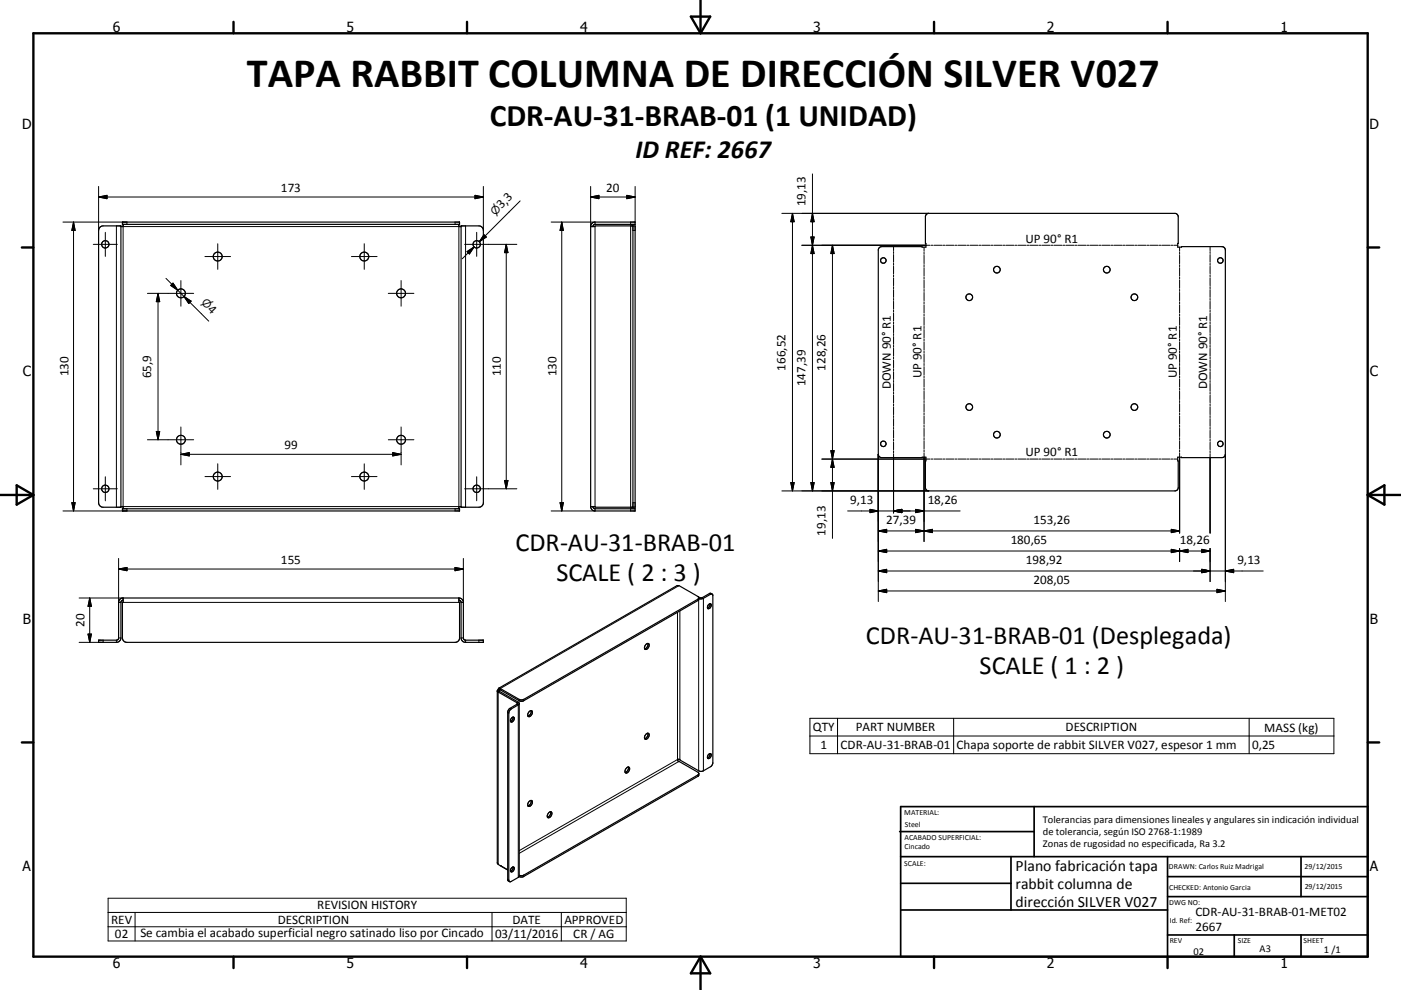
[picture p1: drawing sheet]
<svg xmlns="http://www.w3.org/2000/svg" width="420mm" height="297mm" viewBox="0 0 420 297" stroke-linecap="round" stroke-linejoin="round" font-family="sans-serif">
<g fill="none" stroke="#000" stroke-width=".36">
<path d="M30.2 68l.7-.2h5.3v84.4h-5.3a1.39 1.39 0 0 1-1.3-1.4v-81.7zM36.7 66.6h101.1v.7h-101.1zM36.9 67.3v.7h-.7M137.6 67.3v.7h.6M138.2 67.8h5.4a1.38 1.38 0 0 1 1.3 1.3v81.7a1.38 1.38 0 0 1-1.3 1.4h-5.4zM177.1 68h1.3v-.2h12v84.4h-12v-.2h-1.3M177.1 68v84M178.4 66.6h12v.7h-12M178.4 66.6v.7M178.4 66.6a1.35 1.35 0 0 0-1.3 1.4M178.4 67.3l-.5 .2-.2 .5M189.8 67.8v84.4"/>
<path d="M263.7 74.2l.6-.2 13.3 .1-.2-9.1 .4-.8 .6-.2 74.3 .1 .5 .9-.1 9.1 13.3-.1 .6 .2 .3 .6v61.9l-.3 .4-.6 .2-13.3-.1 .1 9.1-.3 .8-.6 .2h-73.9l-.6-.2-.4-.8 .2-9.1-13.3 .1-.6-.2-.4-.6v-61.5zM36.2 152h.7v.6M36.7 152.6h101.1v.7h-101.1zM138.2 152h-.6v.6M177.1 152a1.3 1.3 0 0 0 1.3 1.3M177.7 152l.2 .5 .5 .1M178.4 152.6h12v.7h-12M178.4 152.6v.7M36.9 179.4v1.3h-.2v10.7a1.35 1.35 0 0 0 1.4 1.3h98.3a1.34 1.34 0 0 0 1.4-1.3v-10.7h-.2v-1.3M36.9 179.4a1.35 1.35 0 0 0-1.3 1.3M36.9 179.4h100.7M137.6 179.4a1.34 1.34 0 0 1 1.3 1.3"/>
<path d="M209.2 178.9l.3 .4v.6l-.3 .3-52.3 30.1h-1.1l-5.8-3.3v-.4M209.5 179.5l1.2 .1 2.5-1.4 .5 .3v50.5l-.7 1-2.1 1.3-1.1 .1-6-3.4a.35 .35 0 0 0-.5-.2 .35 .35 0 0 0 .1 .6l5.8 3.3 .3 .3-.1 .7-52.5 30.4-1.3-.1M209.5 179.4l-52.5 30.4-.5 .2-.9-.2-5.6-3.2M213.5 178.2l-.7-.2-2.3 1.3-.5 .1-6.4-3.7h-.6l-53.4 30.8M35.6 180.7l-.1 11-.6 .4h-5.3v.6h5.3a1.35 1.35 0 0 0 1.3-1.3v-10.7M35.6 180.7h.6M36.9 180.1l-.5 .1-.2 .5M137.6 180.1l.5 .1 .1 .5M138.2 180.7v10.7a1.35 1.35 0 0 0 1.4 1.3h5.3v-.6h-5.3l-.6-.4-.1-11M138.2 180.7h.7M193.7 193.3a.56 .56 0 0 1 .8-.2 .56 .56 0 0 1 .1 .9 .76 .76 0 0 1-.5 .7 .76 .76 0 0 1-.9-.2l.1-.6zM194.2 193a1.3 1.3 0 0 1-.9 1.6"/>
<path d="M212.5 181.3a.5 .5 0 0 1 .8 .1 .5 .5 0 0 1-.2 .7 .56 .56 0 0 1-.9 .5 .56 .56 0 0 1 0-1zM212.8 181.1v.7l-.7 .6M149.1 207.4l.3 .2M149.4 207.6l5.8 3.4-2.5 1.6-.5 .9v50.5l.6 .5M149.4 207.6l.3-.2 5.7 3.3 .3 .3v51.9l-2.8 1.7-.4-.6v-50.1l.6-1.1 2.6-1.7M149.4 206.9l-.3 .3v51.7l.3 .4 2.8 1.7-2.2-1.3M149.4 206.9l.3 .2M149.7 207.1l-.1 .3M150 206.6l-.5-.1-.1 .4M150 206.9l-.3 .2M153.5 215.3a.45 .45 0 0 1 .6-.1 .45 .45 0 0 1 0 .7l-.2 .4a.52 .52 0 0 1-.8 .2 .52 .52 0 0 1 .1-.8zM153.8 215.1l-.2 .9-.5 .4"/>
<path d="M159.2 213.2a1.39 1.39 0 0 0-.9 1.6M159.2 213.2a1 1 0 0 1 .4 1.1 1 1 0 0 1-.9 .7l-.4-.2M159.2 213.2a1.35 1.35 0 0 1-.9 1.6M194.2 220a1.38 1.38 0 0 0-.9 1.6M194.2 220a1 1 0 0 1 .4 1.1 1 1 0 0 1-.9 .7l-.4-.2M194.2 220a1.35 1.35 0 0 1-.9 1.6M188.3 230.1a.98 .98 0 0 1 .5 1 .98 .98 0 0 1-.8 .8l-.6-.1M188.3 230.1a1.38 1.38 0 0 0-.9 1.7M188.4 230.1a1.31 1.31 0 0 1-1 1.6M209.5 232.2l-52.5 30.3-.5 .2-.8-.1M212.5 226.3a.5 .5 0 0 1 .8 0 .5 .5 0 0 1-.2 .8 .56 .56 0 0 1-.9 .5 .56 .56 0 0 1 0-1zM212.8 226.1l-.1 .9-.6 .4"/>
<path d="M159.2 240.1a1.36 1.36 0 0 0-.9 1.7M159.2 240.1a.83 .83 0 0 1 .5 .8 .83 .83 0 0 1-.5 .8l-.5 .2-.4-.1M159.2 240.1a1.35 1.35 0 0 1-.9 1.7M165 243.5a1.01 1.01 0 0 1 .4 1.1 1.01 1.01 0 0 1-.9 .7l-.4-.1M165 243.5a1.42 1.42 0 0 0-.9 1.7M165.1 243.5a1.37 1.37 0 0 1-1 1.6M153.5 260.3a.5 .5 0 0 1 .7 0 .5 .5 0 0 1-.2 .8 .54 .54 0 0 1-.8 .4 .54 .54 0 0 1 0-.9zM153.8 260.1l-.2 .9-.5 .4"/>
<circle cx="31.6" cy="73.3" r="1.1"/>
<circle cx="65.3" cy="77" r="1.34"/>
<circle cx="109.2" cy="77" r="1.33"/>
<circle cx="142.9" cy="73.3" r="1.11"/>
<circle cx="264.8" cy="78.2" r=".82"/>
<circle cx="365.9" cy="78.1" r=".83"/>
<circle cx="54.2" cy="88" r="1.33"/>
<circle cx="120.2" cy="88" r="1.33"/>
<circle cx="290.6" cy="89.2" r="1"/>
<circle cx="298.9" cy="80.9" r="1"/>
<circle cx="331.8" cy="80.9" r="1"/>
<circle cx="340.1" cy="89.2" r="1"/>
<circle cx="54.2" cy="131.9" r="1.33"/>
<circle cx="120.2" cy="131.9" r="1.34"/>
<circle cx="264.8" cy="133.2" r=".82"/>
<circle cx="290.6" cy="122.1" r="1"/>
<circle cx="298.9" cy="130.4" r="1"/>
<circle cx="331.8" cy="130.4" r="1"/>
<circle cx="340.1" cy="122.1" r="1"/>
<circle cx="365.9" cy="133.1" r=".83"/>
<circle cx="31.6" cy="146.6" r="1.1"/>
<circle cx="65.3" cy="143" r="1.34"/>
<circle cx="109.2" cy="143" r="1.34"/>
<circle cx="142.9" cy="146.6" r="1.11"/>
</g>
<g fill="none" stroke="#000" stroke-width=".3">
<path d="M29.6 59.1h115.3M29.6 59.1l2.5-.5v1zM29.6 55.9v13.2M142.4 58.6l2.5 .5-2.5 .5zM144.9 55.9v13.2M177.1 59.1h13.3M177.1 59.1l2.5-.5v1zM177.1 55.9v12.1M187.9 58.6l2.5 .5-2.5 .5zM190.4 55.9v10.7M243.6 52.2v95.1M18.9 66.6h19.2v.7"/>
<path d="M22 66.6l.5 2.5h-1zM22 66.6v86.7M28 73.3h7.2M31.6 69.7v7.2M34.9 67.8v84.4M36.9 68h100.7v84h-100.7zM61.4 77h7.7M65.3 73.1v7.7M105.4 77h7.6M109.2 73.1v7.7M136.4 66.6v.7M139.3 73.3h15.7"/>
<path d="M139.6 67.8v84.4M140 75.5l2.1-1.4-1.4 2.1zM142.1 74.1l-3.5 3.5M142.9 69.7v7.2M145.1 70.4l.7 .7-2.1 1.4zM151.8 73.3v73.3M151.8 73.3l.5 2.5h-1zM155.9 60.3l-12.2 12.2M165.2 66.6h13.2M168.4 66.6l.5 2.5h-1zM168.4 66.6v86.7M178.4 68v84"/>
<path d="M189.1 66.6v.7M189.1 67.8v84.4M189.8 69.1h.6M234.4 64h44M237.6 64v83.3M237.6 64l.5 2.5h-1zM240.4 73.6h38.4M243.1 71.1h1l-.5 2.5zM243.6 73.6l.5 2.5h-1zM243.6 64l.5 2.5h-1zM249.6 73.6v87.9M249.6 73.6l.5 2.5h-1z"/>
<path d="M267.9 74v1.2M267.9 75.5v.6M267.9 76.4v2.3M267.9 79v.6M267.9 79.9v2.3M277 74.1v1.3M277 75.7v.6M277 76.6v2.5M277 79.4v.6M279.1 73.6h.6M280 73.6h2.4M282.7 73.6h.6"/>
<path d="M283.6 73.6h2.4M286.3 73.6h.6M287.2 73.6h2.4M289.9 73.6h.6M290.8 73.6h2.4M293.5 73.6h.6M294.4 73.6h2.4M297.1 73.6h.6M298 73.6h2.4M300.7 73.6h.6M301.6 73.6h2.4M304.3 73.6h.6"/>
<path d="M305.2 73.6h2.3M307.9 73.6h.6M308.7 73.6h2.5M311.5 73.6h.5M312.3 73.6h2.4M315 73.6h.6M316 73.6h2.3M318.6 73.6h.6M319.5 73.6h2.4M322.2 73.6h.6M323.1 73.6h2.4M325.8 73.6h.6"/>
<path d="M326.7 73.6h2.4M329.4 73.6h.6M330.3 73.6h2.4M333 73.6h.6M333.9 73.6h2.4M336.6 73.6h.6M337.5 73.6h2.4M340.2 73.6h.6M341.1 73.6h2.4M343.8 73.6h.6M344.7 73.6h2.4M347.4 73.6h.6"/>
<path d="M348.3 73.6h2.4M351 73.6h.6M351.9 73.6h1.2M353.7 74.1v1.3M353.7 75.7v.6M353.7 76.6v2.5M353.7 79.4v.6M362.8 74v1.2M362.8 75.5v.6M362.8 76.4v2.3M362.8 79v.6M362.8 79.9v2.3"/>
<path d="M44.2 88h13.9M47.4 88v43.9M47.4 88l.5 2.5h-1zM49.8 83.5l3.5 3.6M51.9 84.9l1.4 2.2-2.1-1.4zM53.3 87.1l9.3 9.2M54.2 84.2v7.7M55.2 89l1.7 1.7M55.2 89l2.1 1.3-.7 .8zM116.4 88h7.7M120.3 84.2v7.7M267.9 82.5v.6"/>
<path d="M267.9 83.4v2.3M267.9 86v.6M267.9 86.9v2.3M267.9 89.5v.6M267.9 90.4v2.4M267.9 93v.6M267.9 93.9v2.4M267.9 96.6v.6M267.9 97.4v2.4M277 80.3v2.5M277 83.1v.6M277 84v2.5"/>
<path d="M277 86.8v.6M277 87.7v2.5M277 90.5v.6M277 91.4v2.5M277 94.2v.6M277 95.2v2.4M277 97.9v.7M277 98.9v2.4M353.7 80.3v2.5M353.7 83.1v.6M353.7 84v2.5M353.7 86.8v.6"/>
<path d="M353.7 87.7v2.5M353.7 90.5v.6M353.7 91.4v2.5M353.7 94.2v.6M353.7 95.2v2.4M353.7 97.9v.7M353.7 98.9v2.4M362.8 82.5v.6M362.8 83.4v2.3M362.8 86v.6M362.8 86.9v2.3M362.8 89.5v.6"/>
<path d="M362.8 90.4v2.4M362.8 93v.6M362.8 93.9v2.4M362.8 96.6v.6M362.8 97.4v2.4M267.9 100.1v.6M267.9 101v2.3M267.9 103.6v.6M267.9 104.5v2.3M267.9 107.1v.6M267.9 108v2.3M267.9 110.6v.6"/>
<path d="M267.9 111.5v2.4M267.9 114.2v.5M267.9 115v2.4M267.9 117.7v.5M267.9 118.5v2.4M277 101.6v.7M277 102.6v2.4M277 105.3v.7M277 106.3v2.4M277 109v.7M277 110v2.5M277 112.8v.6"/>
<path d="M277 113.7v2.5M277 116.5v.6M277 117.4v2.5M353.7 101.6v.7M353.7 102.6v2.4M353.7 105.3v.7M353.7 106.3v2.4M353.7 109v.7M353.7 110v2.5M353.7 112.8v.6M353.7 113.7v2.5M353.7 116.5v.6"/>
<path d="M353.7 117.4v2.5M362.8 100.1v.6M362.8 101v2.3M362.8 103.6v.6M362.8 104.5v2.3M362.8 107.1v.6M362.8 108v2.3M362.8 110.6v.6M362.8 111.5v2.4M362.8 114.2v.5M362.8 115v2.4M362.8 117.7v.5"/>
<path d="M362.8 118.5v2.4M44.2 131.9h13.9M46.9 129.4h1l-.5 2.5zM54.2 128.1v11.4M54.2 136.3h66.1M54.2 136.3l2.5-.5v1zM65.3 139.1v7.7M109.2 139.1v7.7M116.4 131.9h7.7M117.7 135.8l2.6 .5-2.6 .5zM120.3 128.1v11.4M246.4 137.7h32.4"/>
<path d="M249.1 135.2h1l-.5 2.5zM249.6 137.7l.5 2.5h-1zM263.3 136.3v44.2M267.9 121.2v.6M267.9 122.1v2.3M267.9 124.7v.6M267.9 125.6v2.3M267.9 128.2v.6M267.9 129.1v2.4M267.9 131.7v.6M267.9 132.6v2.4M267.9 135.3v.5"/>
<path d="M267.9 136.1v17.8M277 120.2v.6M277 121.1v2.5M277 123.9v.6M277 124.8v2.5M277 127.6v.6M277 128.5v2.5M277 131.3v.6M277 132.2v2.5M277 135v.6M277 135.9v26.6M279.1 137.7h.6"/>
<path d="M280 137.7h2.4M282.7 137.7h.6M283.6 137.7h2.4M286.3 137.7h.6M287.2 137.7h2.4M289.9 137.7h.6M290.8 137.7h2.4M293.5 137.7h.6M294.4 137.7h2.4M297.1 137.7h.6M298 137.7h2.4M300.7 137.7h.6"/>
<path d="M301.6 137.7h2.4M304.3 137.7h.6M305.2 137.7h2.3M307.9 137.7h.6M308.7 137.7h2.5M311.5 137.7h.5M312.3 137.7h2.4M315 137.7h.6M316 137.7h2.3M318.6 137.7h.6M319.5 137.7h2.4M322.2 137.7h.6"/>
<path d="M323.1 137.7h2.4M325.8 137.7h.6M326.7 137.7h2.4M329.4 137.7h.6M330.3 137.7h2.4M333 137.7h.6M333.9 137.7h2.4M336.6 137.7h.6M337.5 137.7h2.4M340.2 137.7h.6M341.1 137.7h2.4M343.8 137.7h.6"/>
<path d="M344.7 137.7h2.4M347.4 137.7h.6M348.3 137.7h2.4M351 137.7h.6M351.9 137.7h1.2M353.7 120.2v.6M353.7 121.1v2.5M353.7 123.9v.6M353.7 124.8v2.5M353.7 127.6v.6M353.7 128.5v2.5M353.7 131.3v.6"/>
<path d="M353.7 132.2v2.5M353.7 135v.6M353.7 135.9v24M362.8 121.2v.6M362.8 122.1v2.3M362.8 124.7v.6M362.8 125.6v2.3M362.8 128.2v.6M362.8 129.1v2.4M362.8 131.7v.6M362.8 132.6v2.4M362.8 135.3v.5"/>
<path d="M362.8 136.1v23.8M367.4 136.3v44.2M21.5 150.8h1l-.5 2.5zM28 146.6h7.2M31.6 143v7.2M38.1 152.6v.7h-19.2M61.4 143h7.7M105.4 143h7.6M136.4 152.6v.7M139.3 146.6h15.7M142.9 143v7.2M151.3 144.2h1l-.5 2.4z"/>
<path d="M165.2 153.3h13.2M167.9 150.8h1l-.5 2.5zM189.1 152.6v.7M189.8 150.8h.6M234.4 147.3h44M237.1 144.8h1l-.5 2.5zM243.1 144.8h1l-.5 2.5zM249.1 144.8h1l-.5 2.5zM254.1 153.3h33.8M260.8 152.8l2.5 .5-2.5 .5zM263.3 159.3h90.4M263.3 159.3l2.5-.5v1z"/>
<path d="M267.9 153.3l2.5-.5v1zM274.5 158.8l2.5 .5-2.5 .5zM274.5 152.8l2.5 .5-2.5 .5zM277 159.3l2.5-.5v1zM351.2 158.8l2.5 .5-2.5 .5zM23.7 179.4h13.2M26.9 179.4v13.3M26.9 179.4l.5 2.5h-1zM35.6 170.7l2.5-.5v1zM35.6 170.7h103.3M35.6 167.5v13.2M136.4 170.2l2.5 .5-2.5 .5z"/>
<path d="M138.9 167.5v13.2M203.5 175.8l-53.4 30.7M209.2 179.8v.4M209.5 179.9v51.4M209.8 179.3l-.3 .2M210.5 179.3l.4 .2v51.8M212.7 178.1l.3 .2M263.3 165.3l2.5-.5v1zM263.3 171.3l2.5-.5v1zM263.3 177.3l2.5-.5v1zM263.3 165.3h99.5M263.3 171.3h115.4"/>
<path d="M263.3 177.3h104.1M351.2 164.8l2.5 .5-2.5 .5zM353.7 164.5v4M353.7 165.3l2.5-.5v1zM360.3 170.8l2.5 .5-2.5 .5zM360.3 164.8l2.5 .5-2.5 .5zM362.8 164.5v10M364.9 176.8l2.5 .5-2.5 .5zM367.4 171.3l2.5-.5v1zM26.4 190.2h1l-.5 2.5zM30.9 192.1v.6h-7.2M34.9 192.1v.6"/>
<path d="M35.6 191.4h.6M36.9 180.7h100.7M138.2 191.4h.7M139.6 192.1v.6M143.6 192.1v.6M203.1 183.7v44.2l-47.4 27.3M203.8 183.3v44.6M149.4 207.7v51.5M150 207l-.3 .4M152.2 213.7l.3 .2M152.9 212.5l.4 .2M155.4 210.7l-.4 .2v.4l.4 .2v51.7"/>
<path d="M155.6 209.8v.4M157 209.8v.4M242.8 215.5h157.1v10.6h-157.1zM251.1 215.5v10.6M285.9 215.5v10.6M374.5 215.5v10.6M203.5 228.5l-47.8 27.5M209.2 232.5v.4M242.8 220.8h157.1M32.4 269.5h155.3v12.8h-155.3zM32.4 273.7h155.3M32.4 278h155.3"/>
<path d="M40.5 273.7v8.6M147.5 273.7v8.6M152.2 263.8l.3 .2M157 262.5v.4M168.3 273.7v8.6"/>
</g>
<circle cx="150" cy="259.7" r=".18" fill="#000"/>
<g fill="none" stroke="#000" stroke-width=".71">
<path d="M10 10h400v277h-400zM70 6.6v3.4M140 6.6v3.4M207.1 5h5.8l-2.9 5zM210 0v10M280 6.6v3.4M350 6.6v3.4M6.6 74.2h3.4M410 74.2h3.5M0 148.5h10M5 145.6l5 2.9-5 2.9zM410 148.5h10.1"/>
<path d="M410 148.5l5.1-2.9v5.8zM6.6 222.7h3.4M410 222.7h3.5M70 287v3.4M140 287v3.4M210 287v10M210 287l2.9 5h-5.8zM280 287v3.4M350 287v3.4"/>
</g>
<g fill="none" stroke="#000" stroke-width=".51">
<path d="M269.7 249.5h40.3M270 242h140v45h-140zM270 257h140M303.1 257v16M310 242v15M350 257v30M390.1 257v12M270 265h33.1M270 273h80M350 269h60M350 263h60M350 280.5h60"/>
<path d="M370 280.5v6.5M390.1 280.5v6.5"/>
</g>
<g fill="#000" stroke="#000" stroke-width=".3">
<path d="M29.6 59.1l2.5-.5v1zM142.4 58.6l2.5 .5-2.5 .5zM177.1 59.1l2.5-.5v1zM187.9 58.6l2.5 .5-2.5 .5zM22 66.6l.5 2.5h-1zM140 75.5l2.1-1.4-1.4 2.1zM145.1 70.4l.7 .7-2.1 1.4zM151.8 73.3l.5 2.5h-1zM168.4 66.6l.5 2.5h-1zM237.6 64l.5 2.5h-1zM243.1 71.1h1l-.5 2.5zM243.6 73.6l.5 2.5h-1z"/>
<path d="M243.6 64l.5 2.5h-1zM249.6 73.6l.5 2.5h-1zM47.4 88l.5 2.5h-1zM51.9 84.9l1.4 2.2-2.1-1.4zM55.2 89l2.1 1.3-.7 .8zM46.9 129.4h1l-.5 2.5zM54.2 136.3l2.5-.5v1zM117.7 135.8l2.6 .5-2.6 .5zM249.1 135.2h1l-.5 2.5zM21.5 150.8h1l-.5 2.5zM151.3 144.2h1l-.5 2.4zM167.9 150.8h1l-.5 2.5z"/>
<path d="M237.1 144.8h1l-.5 2.5zM243.1 144.8h1l-.5 2.5zM249.1 144.8h1l-.5 2.5zM249.6 137.7l.5 2.5h-1zM260.8 152.8l2.5 .5-2.5 .5zM263.3 159.3l2.5-.5v1zM267.9 153.3l2.5-.5v1zM274.5 158.8l2.5 .5-2.5 .5zM274.5 152.8l2.5 .5-2.5 .5zM277 159.3l2.5-.5v1zM351.2 158.8l2.5 .5-2.5 .5zM35.6 170.7l2.5-.5v1z"/>
<path d="M136.4 170.2l2.5 .5-2.5 .5zM263.3 165.3l2.5-.5v1zM263.3 171.3l2.5-.5v1zM263.3 177.3l2.5-.5v1zM351.2 164.8l2.5 .5-2.5 .5zM353.7 165.3l2.5-.5v1zM360.3 170.8l2.5 .5-2.5 .5zM360.3 164.8l2.5 .5-2.5 .5zM364.9 176.8l2.5 .5-2.5 .5zM367.4 171.3l2.5-.5v1zM26.4 190.2h1l-.5 2.5zM26.9 179.4l.5 2.5h-1z"/>
</g>
<text font-size="12.6" x="74" y="26.2">TAPA RABBIT COLUMNA DE DIRECCIÓN SILVER V027</text>
<text font-size="9.4" x="146.8" y="37.9">CDR-AU-31-BRAB-01 (1 UNIDAD)</text>
<g font-size="7.9">
<text x="190.5" y="47.4">ID REF: 2667</text>
<text x="154.5" y="165.2">CDR-AU-31-BRAB-01</text>
<text x="166.8" y="174.2">SCALE ( 2 : 3 )</text>
<text x="259.6" y="193.1">CDR-AU-31-BRAB-01 (Desplegada)</text>
<text x="293.7" y="202.1">SCALE ( 1 : 2 )</text>
</g>
<g font-size="4.7">
<text x="304.5" y="261.2">Plano fabricación tapa</text>
<text x="304.5" y="266.6">rabbit columna de</text>
<text x="304.5" y="272">dirección SILVER V027</text>
</g>
<g font-size="4.2">
<text x="33.9" y="9.6">6</text>
<text x="103.9" y="9.6">5</text>
<text x="173.9" y="9.6">4</text>
<text x="243.8" y="9.6">3</text>
<text x="313.9" y="9.6">2</text>
<text x="383.9" y="9.6">1</text>
<text x="6.7" y="38.7">D</text>
<text x="410.5" y="38.7">D</text>
<text x="6.9" y="112.9">C</text>
<text x="410.7" y="112.9">C</text>
<text x="6.9" y="187.1">B</text>
<text x="410.7" y="187.1">B</text>
<text x="6.8" y="261.4">A</text>
<text x="410.7" y="261.4">A</text>
<text x="33.9" y="290.4">6</text>
<text x="103.9" y="290.4">5</text>
<text x="173.9" y="290.4">4</text>
<text x="243.8" y="290.4">3</text>
<text x="313.9" y="290.4">2</text>
<text x="383.9" y="290.4">1</text>
</g>
<g font-size="3.9">
<text x="84.2" y="57.6">173</text>
<text x="181.8" y="57.6">20</text>
<text x="150.4" y="62.8" transform="rotate(-45 150.4 62.8)">3,3</text>
<text x="241.5" y="61.9" transform="rotate(-90 241.5 61.9)">19,13</text>
<text x="307.4" y="72.8">UP 90° R1</text>
<text x="62.1" y="92.9" transform="rotate(45 62.1 92.9)">4</text>
<text x="20.5" y="112.9" transform="rotate(-90 20.5 112.9)">130</text>
<text x="45.3" y="113.5" transform="rotate(-90 45.3 113.5)">65,9</text>
<text x="150.2" y="112.9" transform="rotate(-90 150.2 112.9)">110</text>
<text x="166.9" y="112.9" transform="rotate(-90 166.9 112.9)">130</text>
<text x="235.5" y="111.2" transform="rotate(-90 235.5 111.2)">166,52</text>
<text x="247.5" y="111.2" transform="rotate(-90 247.5 111.2)">128,26</text>
<text x="276.3" y="113.5" transform="rotate(-90 276.3 113.5)">UP 90° R1</text>
<text x="352.8" y="113.5" transform="rotate(-90 352.8 113.5)">UP 90° R1</text>
<text x="241.5" y="115.9" transform="rotate(-90 241.5 115.9)">147,39</text>
<text x="267.1" y="116.8" transform="rotate(-90 267.1 116.8)">DOWN 90° R1</text>
<text x="361.9" y="116.8" transform="rotate(-90 361.9 116.8)">DOWN 90° R1</text>
<text x="85.3" y="134.8">99</text>
<text x="307.4" y="136.9">UP 90° R1</text>
<text x="254.8" y="151.2">9,13</text>
<text x="278.1" y="151.2">18,26</text>
<text x="247.5" y="160.8" transform="rotate(-90 247.5 160.8)">19,13</text>
<text x="265.7" y="157.2">27,39</text>
<text x="309.9" y="157.2">153,26</text>
<text x="303" y="163.2">180,65</text>
<text x="353.7" y="163.2">18,26</text>
<text x="84.2" y="169.2">155</text>
<text x="307.6" y="169.2">198,92</text>
<text x="371" y="169.2">9,13</text>
<text x="309.9" y="175.3">208,05</text>
<text x="25.3" y="188" transform="rotate(-90 25.3 188)">20</text>
<text x="243.7" y="219.5">QTY</text>
<text x="256.5" y="219.4">PART NUMBER</text>
<text x="319.4" y="219.5">DESCRIPTION</text>
<text x="379.1" y="219.5">MASS (kg)</text>
<text x="246" y="224.7">1</text>
<text x="252" y="224.7">CDR-AU-31-BRAB-01</text>
<text x="286.8" y="224.8">Chapa soporte de rabbit SILVER V027, espesor 1 mm</text>
<text x="375.4" y="224.7">0,25</text>
<text x="95.1" y="272.8">REVISION HISTORY</text>
<text x="358.4" y="274.9">CDR-AU-31-BRAB-01-MET02</text>
<text x="33.4" y="277.1">REV</text>
<text x="34.5" y="281.4">02</text>
<text x="42.1" y="281.2">Se cambia el acabado superficial negro satinado liso por Cincado</text>
<text x="83.3" y="277.1">DESCRIPTION</text>
<text x="148.4" y="281.3">03/11/2016</text>
<text x="153.7" y="277.1">DATE</text>
<text x="169.2" y="277.1">APPROVED</text>
<text x="171.9" y="281.3">CR / AG</text>
<text x="358.4" y="279.4">2667</text>
</g>
<g font-size="3.3">
<text x="148.4" y="64.9" transform="rotate(-45 148.4 64.9)">⌀</text>
<text x="60.2" y="90.9" transform="rotate(45 60.2 90.9)">⌀</text>
</g>
<g font-size="3.1">
<text x="312.7" y="246.8">Tolerancias para dimensiones lineales y angulares sin indicación individual</text>
<text x="312.7" y="250.4">de tolerancia, según ISO 2768-1:1989</text>
<text x="312.7" y="254">Zonas de rugosidad no especificada, Ra 3.2</text>
<text x="357.8" y="286.5">02</text>
<text x="377.6" y="285.6">A3</text>
<text x="396.9" y="285.9">1 /1</text>
</g>
<g font-size="2.4">
<text x="271.1" y="244.4">MATERIAL:</text>
<text x="271.2" y="252">ACABADO SUPERFICIAL:</text>
<text x="271.3" y="248">Steel</text>
<text x="271.2" y="254.7">Cincado</text>
<text x="271.1" y="259.7">SCALE:</text>
<text x="350.4" y="260.8">DRAWN: Carlos Ruiz Madrigal</text>
<text x="391.1" y="260.6">29/12/2015</text>
<text x="350.5" y="267">CHECKED: Antonio Garcia</text>
<text x="391.2" y="266.7">29/12/2015</text>
<text x="350.5" y="271.4">DWG NO:</text>
<text x="350.7" y="276.9">Id. Ref:</text>
<text x="350.7" y="282.8">REV</text>
<text x="371.1" y="282.9">SIZE</text>
<text x="390.8" y="283">SHEET</text>
</g>
</svg>
